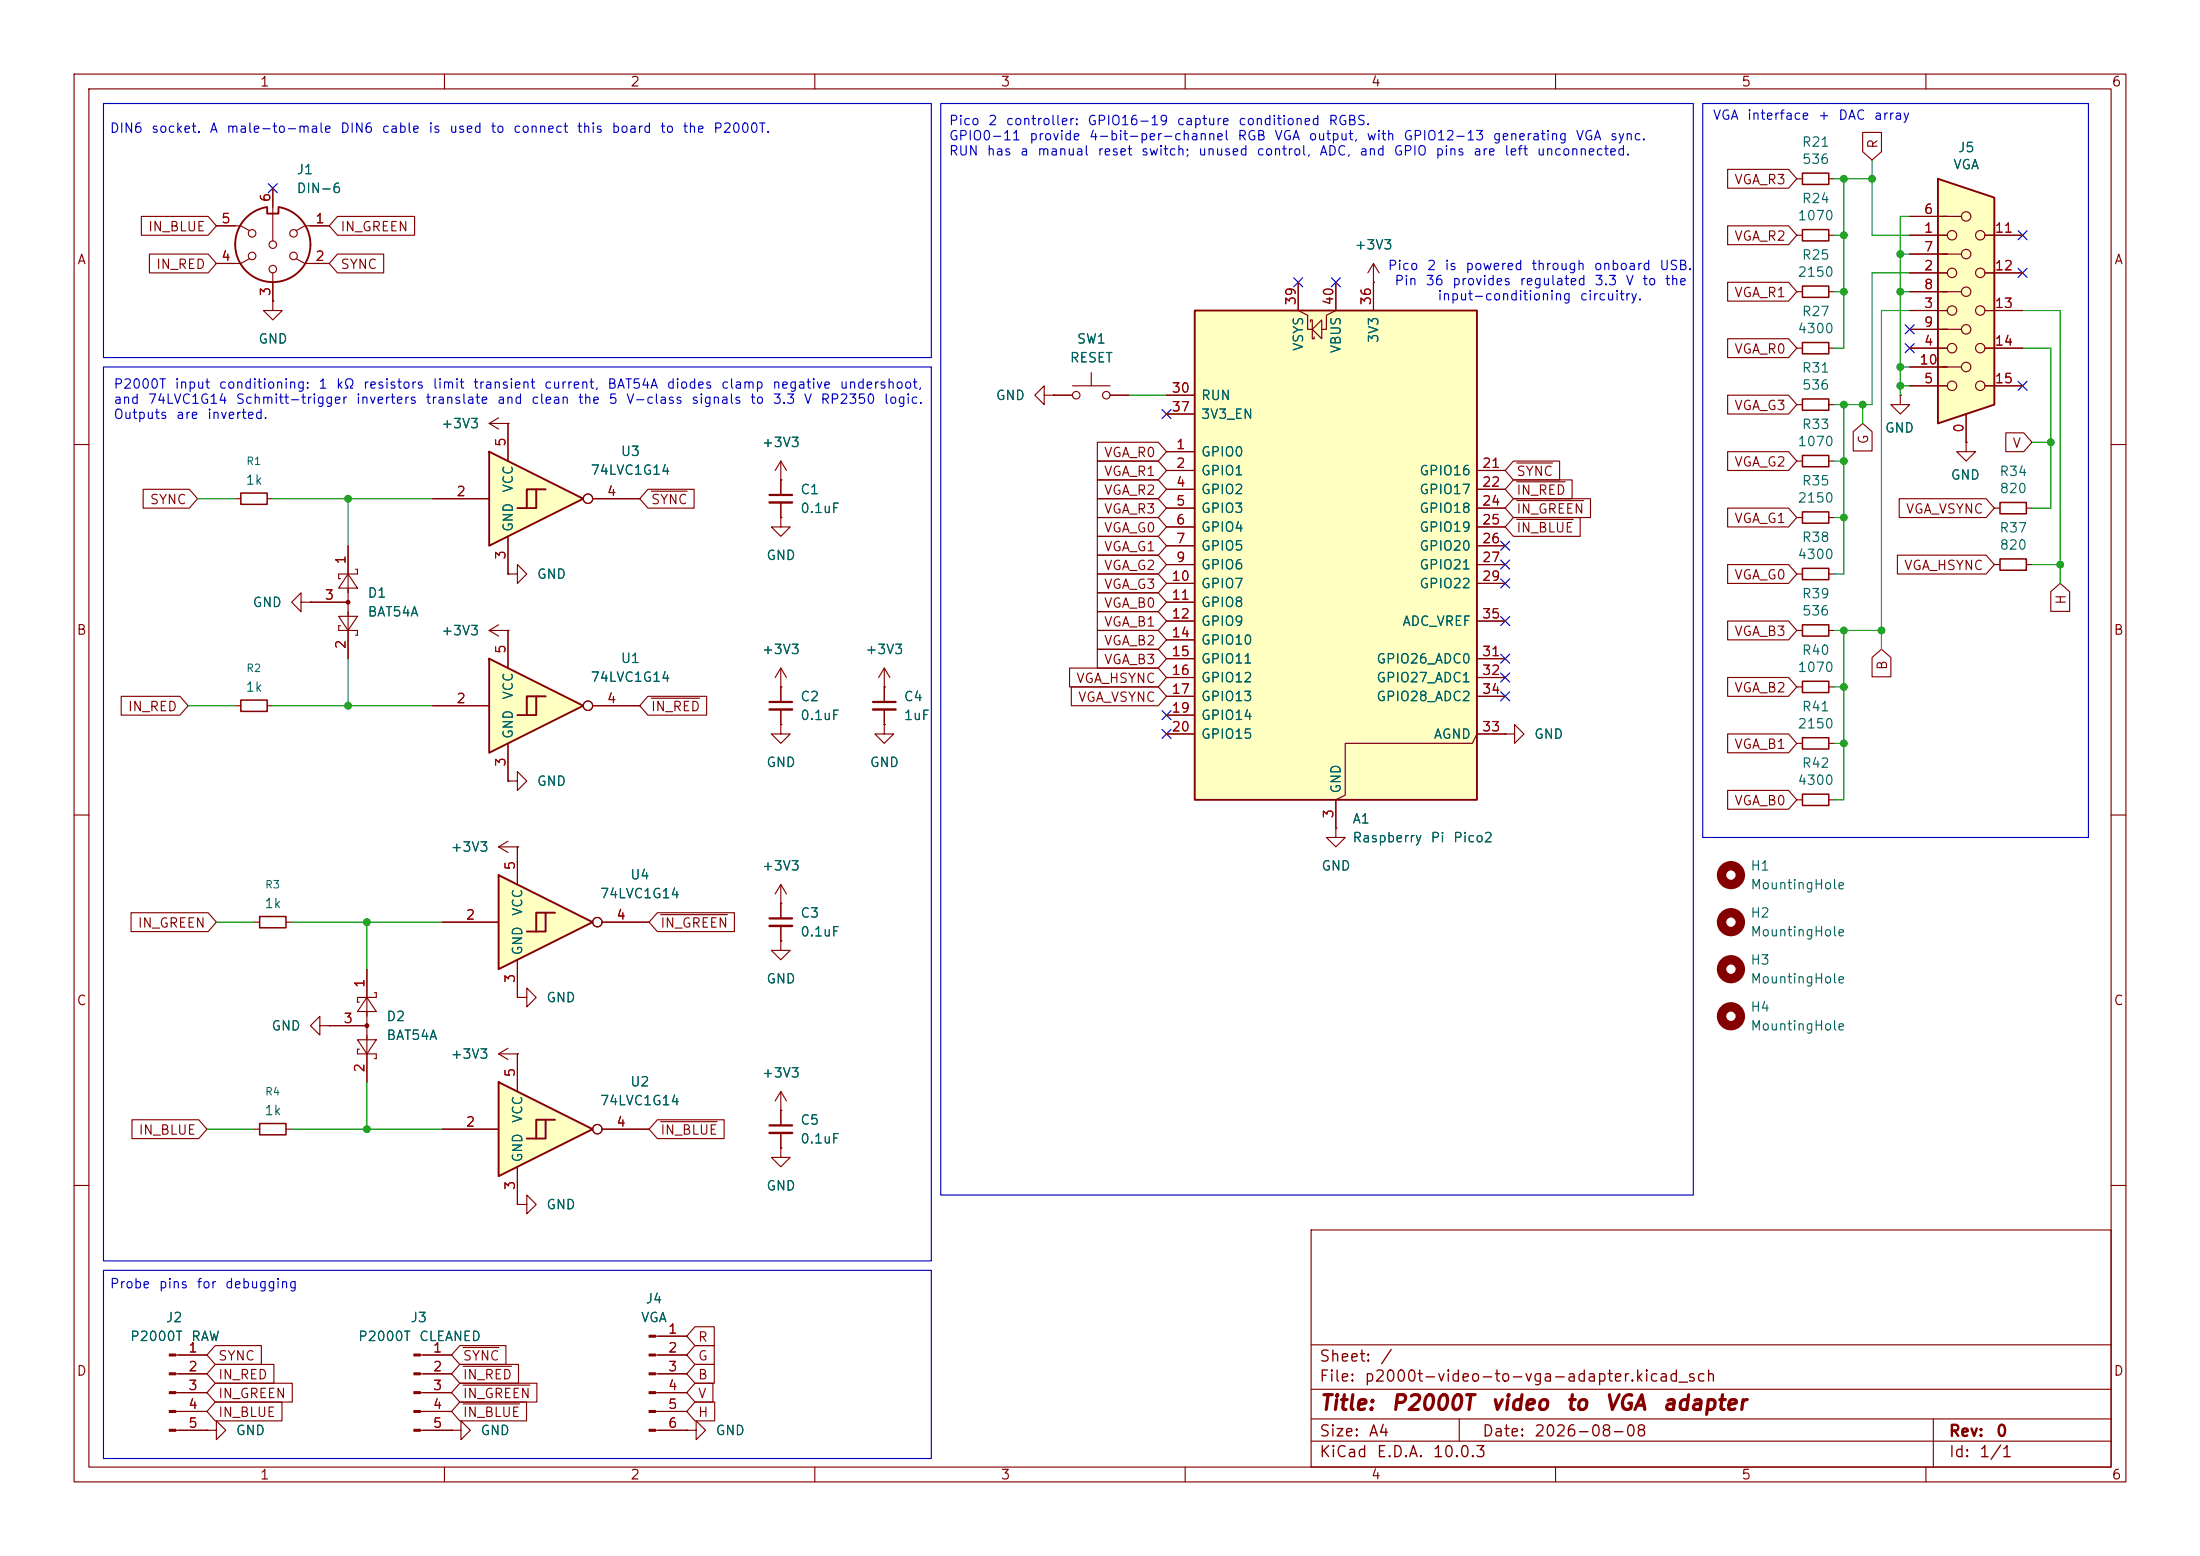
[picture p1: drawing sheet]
<svg xmlns="http://www.w3.org/2000/svg" width="297mm" height="210mm" viewBox="0 0 297 210" stroke-linecap="round" stroke-linejoin="round" font-family="sans-serif">
<g fill="none" stroke="#840000" stroke-width=".15">
<path d="M10 10h277v190h-277zM12 12h273v186h-273zM60 10v2M110 10v2M160 10v2M210 10v2M260 10v2M185.4 38.1h.1M185.4 35.6l-.7 1.2M185.4 35.6l.8 1.2M185.4 35.6v2.5M141 53.3v-1.2l-1.3 1.2 1.3 1.3v-1.3h1.2"/>
<path d="M142.2 53.3h.1M142.2 53.3h2.6M144.8 52.1h5.1M147.3 50.3v1.8M149.9 53.3h2.5M10 60h2M285 60h2M10 110h2M180.3 111.8v1.2h1.3l-1.3 1.3-1.2-1.3h1.2M180.3 111.8h.1M285 110h2M34.3 124.5h.8"/>
<path d="M38.6 124.5h.8M10 160h2M177 166h108v32h-108zM285 160h2M60 198v2M110 198v2M160 198v2M177 194.5h108M177 191.5h108M177 187.5h108M177 181.5h108M197 191.5v3"/>
<path d="M210 198v2M260 198v2M261 191.5v6.5"/>
<circle cx="145.3" cy="53.3" r=".51"/>
<circle cx="149.4" cy="53.3" r=".51"/>
</g>
<circle cx="233.7" cy="137.2" r="1.27" fill="none" stroke="#840000" stroke-width="1.3"/>
<path d="M35.1 123.7h3.5v1.5h-3.5z" fill="none" stroke="#840000" stroke-width=".2"/>
<path d="M161.3 41.9h38.1v66.1h-38.1z" fill="#ffffc2"/>
<path d="M161.3 41.9h38.1v66.1h-38.1z" fill="none" stroke="#840000" stroke-width=".25"/>
<g fill="none" stroke="#840000" stroke-width=".15">
<path d="M175.3 38.1v3.8l1.2 .6v2h.7M180.3 38.1v3.8l-1.2 .6v2h-.7M185.4 38.1v3.8M242.6 31.8h.7M242.6 24.1h.7M246.9 31.8h.7M246.9 24.1h.7M157.5 53.3h3.8M157.5 55.9h3.8M176.9 43.4v-.2h.3v2.5h.2v-.2M177.2 44.5l1.2-1.3v2.5zM242.6 54.6h.7"/>
<path d="M246.9 54.6h.7M265.4 59.7v1.3h-1.2l1.2 1.2 1.3-1.2h-1.3M265.4 59.7h.1M157.5 61h3.8M157.5 63.5h3.8M157.5 66h3.8M157.5 68.6h3.8M157.5 71.1h3.8M157.5 73.7h3.8M157.5 76.2h3.8M157.5 78.7h3.8M199.4 63.5h3.8"/>
<path d="M199.4 66h3.8M199.4 68.6h3.8M199.4 71.1h3.8M199.4 73.7h3.8M199.4 76.2h3.8M199.4 78.7h3.8M242.6 77.5h.7M246.9 77.5h.7M269.2 68.6h.8M269.2 76.2h.8M273.6 68.6h.7M273.6 76.2h.7"/>
<path d="M157.5 81.3h3.8M157.5 83.8h3.8M157.5 86.4h3.8M157.5 88.9h3.8M157.5 91.4h3.8M157.5 94h3.8M157.5 96.5h3.8M157.5 99.1h3.8M199.4 83.8h3.8M199.4 88.9h3.8M199.4 91.4h3.8M199.4 94h3.8"/>
<path d="M203.2 99.1h-3.8l-.6 1.2h-17.2v7l-1.3 .7v3.8M242.6 85.1h.7M246.9 85.1h.7M242.6 108h.7M246.9 108h.7M43.2 138.4v-1.2l-1.3 1.2 1.3 1.3v-1.3h1.2M44.4 138.4h.1"/>
</g>
<path d="M243.3 31h3.6v1.5h-3.6zM243.3 23.4h3.6v1.5h-3.6zM243.3 53.8h3.6v1.6h-3.6zM243.3 76.7h3.6v1.5h-3.6zM270 75.4h3.6v1.6h-3.6zM270 67.8h3.6v1.5h-3.6zM243.3 84.3h3.6v1.6h-3.6zM243.3 107.2h3.6v1.5h-3.6z" fill="none" stroke="#840000" stroke-width=".2"/>
<path d="M67.3 118.1l12.7 6.4-12.7 6.3z" fill="#ffffc2"/>
<path d="M67.3 118.1l12.7 6.4-12.7 6.3zM73.7 123.2v2.5h-2.6M74.9 123.2h-2.5v2.5" fill="none" stroke="#840000" stroke-width=".25"/>
<g fill="none" stroke="#840000" stroke-width=".15">
<path d="M69.8 114.3v5.1M44.4 138.4h5.1M49.5 134.6l1.3 1.9h-2.5zM49.5 130.8v15.3M50.5 134h.3v.6h-2.5v.7h.2M59.7 124.5h7.6M69.8 134.6h1.3v-1.2l1.3 1.2-1.3 1.3v-1.3M69.8 134.6h.1M69.8 129.5v5.1M81.3 124.5h6.3M48.3 140.3h2.5l-1.3 1.9zM48.5 141.6h-.2v.6h2.5v.7h-.3"/>
<circle cx="80.6" cy="124.5" r=".63"/>
</g>
<circle cx="49.5" cy="138.4" r=".25" fill="#840000" stroke="#840000" stroke-width=".15"/>
<path d="M261.6 24.1l7.6 2.6v27.9l-7.6 2.6z" fill="#ffffc2"/>
<path d="M261.6 24.1l7.6 2.6v27.9l-7.6 2.6z" fill="none" stroke="#840000" stroke-width=".25"/>
<g fill="none" stroke="#840000" stroke-width=".15">
<path d="M242.6 39.4h.7M246.9 39.4h.7M257.8 34.3h7M257.8 29.2h7M257.8 39.4h7M257.8 31.8h5.1M257.8 36.8h5.1M268 31.8h5M268 36.8h5M242.6 47h.7M246.9 47h.7M256.5 53.3v1.3h-1.2l1.2 1.3 1.3-1.3h-1.3"/>
<path d="M256.5 53.3h.1M257.8 44.5h7M257.8 49.5h7M257.8 41.9h5.1M257.8 47h5.1M257.8 52.1h5.1M265.4 55.9v3.8M268 41.9h5M268 47h5M268 52.1h5M242.6 69.9h.7M242.6 62.2h.7"/>
<path d="M246.9 69.9h.7M246.9 62.2h.7M31.7 95.3h.8M36.1 95.3h.7M105.4 97.8v1.3h1.3l-1.3 1.2-1.3-1.2h1.3M105.4 97.8h.1M105.4 92.7v2M105.4 95.8v2M119.4 97.8v1.3h1.2l-1.2 1.2-1.3-1.2h1.3M119.4 97.8h.1M203.2 99.1h1.3v-1.3l1.2 1.3-1.2 1.2v-1.2M203.2 99.1h.1"/>
<path d="M242.6 92.7h.7M246.9 92.7h.7M105.4 119.4l-.8 1.3M105.4 119.4l.8 1.3M105.4 119.4v4.6M242.6 100.3h.7M246.9 100.3h.7M105.4 121.9h.1M105.4 127v1.3h1.3l-1.3 1.2-1.3-1.2h1.3M105.4 127h.1M105.4 125v2M67.3 142.2l1.3 .8"/>
<path d="M67.3 142.2h2.5M68.6 141.5l-1.3 .7M69.8 142.2h.1M105.4 149.9h.1M105.4 147.3v4.6M105.4 152.9v2M105.4 147.3l-.8 1.3M105.4 147.3l.8 1.3"/>
<circle cx="263.5" cy="31.7" r=".63"/>
<circle cx="263.5" cy="36.8" r=".63"/>
<circle cx="265.4" cy="29.2" r=".63"/>
<circle cx="265.4" cy="39.4" r=".63"/>
<circle cx="265.4" cy="34.3" r=".63"/>
<circle cx="267.3" cy="36.8" r=".63"/>
<circle cx="267.3" cy="31.7" r=".63"/>
<circle cx="263.5" cy="47" r=".63"/>
<circle cx="263.5" cy="52.1" r=".63"/>
<circle cx="263.5" cy="41.9" r=".63"/>
<circle cx="265.4" cy="44.4" r=".63"/>
<circle cx="265.4" cy="49.5" r=".63"/>
<circle cx="267.3" cy="52.1" r=".63"/>
<circle cx="267.3" cy="47" r=".63"/>
<circle cx="267.3" cy="41.9" r=".63"/>
</g>
<path d="M243.3 38.6h3.6v1.5h-3.6zM243.3 46.2h3.6v1.6h-3.6zM243.3 69.1h3.6v1.5h-3.6zM243.3 61.5h3.6v1.5h-3.6zM32.5 94.5h3.6v1.5h-3.6zM243.3 91.9h3.6v1.6h-3.6zM243.3 99.6h3.6v1.5h-3.6z" fill="none" stroke="#840000" stroke-width=".2"/>
<g fill="none" stroke="#840000" stroke-width="1.3">
<circle cx="233.7" cy="118.1" r="1.27"/>
<circle cx="233.7" cy="124.5" r="1.27"/>
<circle cx="233.7" cy="130.8" r="1.27"/>
</g>
<path d="M103.9 94.7h3M103.9 124h3M103.9 151.9h3" fill="none" stroke="#840000" stroke-width=".3"/>
<path d="M103.9 95.8h3M103.9 125h3M103.9 152.9h3" fill="none" stroke="#840000" stroke-width=".33"/>
<path d="M66 88.9l12.7 6.4-12.7 6.3z" fill="#ffffc2"/>
<path d="M66 88.9l12.7 6.4-12.7 6.3zM72.4 94v2.5h-2.6M73.7 94h-2.6v2.5" fill="none" stroke="#840000" stroke-width=".25"/>
<g fill="none" stroke="#840000" stroke-width=".15">
<path d="M58.4 95.3h7.6M68.6 85.1v5.1M80 95.3h6.4M119.4 92.7v2M119.4 95.8v2M68.6 100.3v5.1"/>
<circle cx="79.4" cy="95.2" r=".63"/>
</g>
<path d="M117.9 94.7h3" fill="none" stroke="#840000" stroke-width=".3"/>
<path d="M117.9 95.8h3" fill="none" stroke="#840000" stroke-width=".33"/>
<path d="M67.3 146.1l12.7 6.3-12.7 6.4z" fill="#ffffc2"/>
<path d="M36.1 28.1v.7h1.5v-.7M36.1 27.9a5.1 5.1 0 0 0-3.6 7.8 5.1 5.1 0 0 0 8.6 0 5.1 5.1 0 0 0-3.5-7.8M67.3 146.1l12.7 6.3-12.7 6.4zM73.7 151.1v2.6h-2.6M74.9 151.1h-2.5v2.6" fill="none" stroke="#840000" stroke-width=".25"/>
<g fill="none" stroke="#840000" stroke-width=".15">
<path d="M29.2 30.5h3.3l1.2 .6M33.7 34.9l-1.2 .7h-3.3M36.8 25.4v7.1M36.8 36.8v3.8M40 34.9l1.1 .7h3.3M44.4 30.5h-3.3l-1.1 .6M36.8 40.6v1.3h1.3l-1.3 1.3-1.2-1.3h1.2M36.8 40.6h.1M31.7 67.3h.8M36.1 67.3h.7M47 77.5l1.3 1.9h-2.6zM47 73.7v15.2"/>
<path d="M48 76.8h.3v.7h-2.6v.6h.3M68.6 77.5h1.2v-1.3l1.3 1.3-1.3 1.2v-1.2M68.6 77.5h.1M105.4 64.8h.1M105.4 69.9v1.2h1.3l-1.3 1.3-1.3-1.3h1.3M105.4 69.9h.1M105.4 62.2v4.6M105.4 67.8v2.1M105.4 62.2l-.8 1.3M105.4 62.2l.8 1.3M40.6 81.3v-1.3l-1.2 1.3 1.2 1.3v-1.3h1.3M41.9 81.3h.1"/>
<path d="M41.9 81.3h5.1M45.7 83.2h2.6l-1.3 1.9zM46 84.5h-.3v.6h2.6v.6h-.3M66 85.1h2.6M66 85.1l1.3 .8M67.3 84.3l-1.3 .8M68.6 85.1h.1M105.4 92.7h.1M105.4 90.2l-.8 1.2M105.4 90.2l.8 1.2M105.4 90.2v2.5M119.4 92.7h.1"/>
<path d="M119.4 90.2l-.8 1.2M119.4 90.2l.7 1.2M119.4 90.2v2.5M67.3 114.3l1.3 .8M67.3 114.3h2.5M68.6 105.4h1.2v-1.3l1.3 1.3-1.3 1.3v-1.3M68.6 105.4h.1M68.6 113.5l-1.3 .8M69.8 114.3h.1M34.3 152.4h.8M38.6 152.4h.8M59.7 152.4h7.6"/>
<path d="M69.8 142.2v5.1M69.8 157.5v5.1M81.3 152.4h6.3M105.4 154.9v1.3h1.3l-1.3 1.3-1.3-1.3h1.3M105.4 154.9h.1M69.8 162.6h1.3v-1.3l1.3 1.3-1.3 1.2v-1.2M69.8 162.6h.1M23.7 182.9h4.2M23.7 185.4h4.2M23.7 188h4.2M23.7 190.5h4.2M23.7 193h4.2"/>
<path d="M27.9 193h1.3v-1.2l1.3 1.2-1.3 1.3v-1.3M27.9 193h.1M56.7 182.9h4.3M56.7 185.4h4.3M56.7 188h4.3M56.7 190.5h4.3M56.7 193h4.3M61 193h1.2v-1.2l1.3 1.2-1.3 1.3v-1.3M61 193h.1M88.5 182.9h4.2M88.5 185.4h4.2M88.5 188h4.2"/>
<path d="M88.5 190.5h4.2M88.5 193h4.2M88.5 180.3h4.2M92.7 193h1.3v-1.2l1.2 1.2-1.2 1.3v-1.3M92.7 193h.1"/>
<circle cx="34" cy="31.5" r=".51"/>
<circle cx="34" cy="34.5" r=".51"/>
<circle cx="36.8" cy="33" r=".51"/>
<circle cx="36.8" cy="36.3" r=".51"/>
<circle cx="39.6" cy="34.5" r=".51"/>
<circle cx="39.6" cy="31.5" r=".51"/>
<circle cx="80.6" cy="152.4" r=".63"/>
</g>
<path d="M32.5 66.5h3.6v1.6h-3.6zM35.1 151.6h3.5v1.6h-3.5z" fill="none" stroke="#840000" stroke-width=".2"/>
<g fill="#840000" stroke="#840000" stroke-width=".15">
<path d="M22.9 182.8h.8v.2h-.8z"/>
<path d="M22.9 185.3h.8v.2h-.8z"/>
<path d="M22.9 187.8h.8v.3h-.8z"/>
<path d="M22.9 190.4h.8v.2h-.8z"/>
<path d="M22.9 192.9h.8v.3h-.8z"/>
<path d="M87.6 180.2h.9v.3h-.9z"/>
<path d="M87.6 182.8h.9v.2h-.9z"/>
<path d="M87.6 185.3h.9v.2h-.9z"/>
<path d="M87.6 187.8h.9v.3h-.9z"/>
<path d="M87.6 190.4h.9v.2h-.9z"/>
<path d="M87.6 192.9h.9v.3h-.9z"/>
<path d="M55.9 182.8h.8v.2h-.8z"/>
<path d="M55.9 185.3h.8v.2h-.8z"/>
<path d="M55.9 187.8h.8v.3h-.8z"/>
<path d="M55.9 190.4h.8v.2h-.8z"/>
<path d="M55.9 192.9h.8v.3h-.8z"/>
<circle cx="47" cy="81.3" r=".25"/>
</g>
<path d="M103.9 66.8h3" fill="none" stroke="#840000" stroke-width=".3"/>
<path d="M103.9 67.8h3" fill="none" stroke="#840000" stroke-width=".33"/>
<path d="M66 61l12.7 6.3-12.7 6.4z" fill="#ffffc2"/>
<path d="M66 61l12.7 6.3-12.7 6.4zM72.4 66v2.6h-2.6M73.7 66h-2.6v2.6" fill="none" stroke="#840000" stroke-width=".25"/>
<g fill="none" stroke="#840000" stroke-width=".15">
<path d="M251.5 17.9h2.5v2.6l-1.3 1.1-1.2-1.1zM19.1 29.2h9l1.1 1.3-1.1 1.3h-9zM20.2 34.3h7.9l1.1 1.3-1.1 1.2h-7.9zM29.2 30.5h2.5M29.2 35.6h2.5M36.8 25.4v2.5M36.8 38.1v2.5M41.9 30.5h2.5M41.9 35.6h2.5M45.6 29.2h10.4v2.6h-10.4l-1.2-1.3zM45.6 34.3h6.2v2.5h-6.2l-1.2-1.2zM175.3 38.1v3.8"/>
<path d="M180.3 38.1v3.8M185.4 38.1h.1M185.4 38.1v3.8M233.2 30.5h8.3l1.1 1.3-1.1 1.2h-8.3zM233.2 22.9h8.3l1.1 1.2-1.1 1.3h-8.3zM233.2 38.1h8.3l1.1 1.3-1.1 1.2h-8.3zM257.8 31.8h5.1M257.8 36.8h5.1M257.8 29.2h5.1M257.8 34.3h5.1M257.8 39.4h5.1M268 31.8h5"/>
<path d="M268 36.8h5M36.8 40.6h.1M66 57.2l1.3 .7M66 57.2h2.6M67.3 56.4l-1.3 .8M68.6 57.2h.1M68.6 57.2v5M142.2 53.3h.1M142.2 53.3h2.6M148.1 59.7h8.3l1.1 1.3-1.1 1.2h-8.3zM149.9 53.3h2.5M157.5 53.3h3.8"/>
<path d="M157.5 55.9h3.8M233.2 45.7h8.3l1.1 1.3-1.1 1.3h-8.3zM233.2 53.3h8.3l1.1 1.3-1.1 1.3h-8.3zM250.2 58.3l1.3-1.1 1.2 1.1v2.6h-2.5zM256.5 53.3h.1M257.8 41.9h5.1M257.8 47h5.1M257.8 52.1h5.1M257.8 44.5h5.1M257.8 49.5h5.1M265.4 59.7h.1M265.4 55.9v3.8"/>
<path d="M268 41.9h5M268 47h5M268 52.1h5M270.8 58.4h2.4l1.1 1.3-1.1 1.3h-2.4zM19.3 66h6.3l1.1 1.3-1.1 1.3h-6.3zM47 73.7v3.8M58.4 67.3h7.6M68.6 77.5h.1M68.6 72.4v5.1M80 67.3h6.4M87.5 66h6.2v2.6h-6.2l-1.1-1.3zM87.9 66.3h4.9"/>
<path d="M105.4 64.8h.1M105.4 69.9h.1M105.4 64.8v2M105.4 67.8v2.1M148.1 77.5h8.3l1.1 1.2-1.1 1.3h-8.3zM148.1 64.8h8.3l1.1 1.2-1.1 1.3h-8.3zM148.1 62.2h8.3l1.1 1.3-1.1 1.3h-8.3zM148.1 67.3h8.3l1.1 1.3-1.1 1.3h-8.3zM148.1 72.4h8.3l1.1 1.3-1.1 1.2h-8.3zM148.1 69.8h8.3l1.1 1.3-1.1 1.3h-8.3zM148.1 74.9h8.3l1.1 1.3-1.1 1.3h-8.3zM157.5 61h3.8"/>
<path d="M157.5 63.5h3.8M157.5 66h3.8M157.5 68.6h3.8M157.5 71.1h3.8M157.5 73.7h3.8M157.5 76.2h3.8M157.5 78.7h3.8M199.4 63.5h3.8M199.4 66h3.8M199.4 68.6h3.8M199.4 71.1h3.8M199.4 73.7h3.8"/>
<path d="M199.4 76.2h3.8M199.4 78.7h3.8M204.3 67.3h10.4v2.6h-10.4l-1.1-1.3zM204.3 69.8h9v2.6h-9l-1.1-1.3zM204.3 64.8h7.9v2.5h-7.9l-1.1-1.3zM204.3 62.2h6.2v2.6h-6.2l-1.1-1.3zM204.8 67.6h9M204.8 70.1h7.6M204.8 65h6.5M204.8 62.5h4.8M233.2 76.2h8.3l1.1 1.3-1.1 1.2h-8.3zM233.2 68.6h8.3l1.1 1.3-1.1 1.2h-8.3z"/>
<path d="M233.2 61h8.3l1.1 1.2-1.1 1.3h-8.3zM256.2 74.9h11.9l1.1 1.3-1.1 1.3h-11.9zM256.4 67.3h11.7l1.1 1.3-1.1 1.3h-11.7zM276.9 79.9l1.2-1.2 1.3 1.2v2.6h-2.5zM16.4 94h7.9l1.1 1.3-1.1 1.2h-7.9zM41.9 81.3h.1M41.9 81.3h5.1M47 85.1v3.8M58.4 95.3h7.6M68.6 85.1h.1M68.6 85.1v5.1M80 95.3h6.4"/>
<path d="M87.5 94h7.9v2.5h-7.9l-1.1-1.2zM87.9 94.2h6.6M105.4 97.8h.1M105.4 92.7h.1M105.4 92.7v2M105.4 95.8v2M119.4 97.8h.1M119.4 92.7h.1M119.4 92.7v2M119.4 95.8v2M144.4 90.2h12l1.1 1.2-1.1 1.3h-12zM144.6 92.7h11.8l1.1 1.3-1.1 1.3h-11.8z"/>
<path d="M148.1 82.5h8.3l1.1 1.3-1.1 1.3h-8.3zM148.1 80h8.3l1.1 1.3-1.1 1.3h-8.3zM148.1 85.1h8.3l1.1 1.3-1.1 1.2h-8.3zM148.1 87.6h8.3l1.1 1.3-1.1 1.3h-8.3zM157.5 81.3h3.8M157.5 83.8h3.8M157.5 86.4h3.8M157.5 88.9h3.8M157.5 91.4h3.8M157.5 94h3.8M157.5 96.5h3.8M157.5 99.1h3.8"/>
<path d="M199.4 83.8h3.8M199.4 88.9h3.8M199.4 91.4h3.8M199.4 94h3.8M199.4 99.1h3.8M203.2 99.1h.1M233.2 99.1h8.3l1.1 1.2-1.1 1.3h-8.3zM233.2 91.4h8.3l1.1 1.3-1.1 1.3h-8.3zM233.2 83.8h8.3l1.1 1.3-1.1 1.3h-8.3zM252.7 88.7l1.3-1.1 1.3 1.1v2.6h-2.6zM68.6 105.4h.1M68.6 100.3v5.1"/>
<path d="M69.8 114.3h.1M69.8 114.3v5.1M180.3 111.8h.1M180.3 108v3.8M233.2 106.7h8.3l1.1 1.3-1.1 1.2h-8.3zM17.7 123.2h10.4l1.1 1.3-1.1 1.2h-10.4zM44.4 138.4h.1M44.4 138.4h5.1M49.5 130.8v3.8M59.7 124.5h7.6M69.8 134.6h.1M69.8 129.5v5.1"/>
<path d="M81.3 124.5h6.3M88.7 123.2h10.4v2.5h-10.4l-1.1-1.2zM89.2 123.4h9M105.4 121.9h.1M105.4 127h.1M105.4 121.9v2.1M105.4 125v2M17.8 151.1h9l1.1 1.3-1.1 1.3h-9zM49.5 142.2v3.9M59.7 152.4h7.6M69.8 142.2h.1M69.8 142.2v5.1"/>
<path d="M69.8 157.5v5.1M81.3 152.4h6.3M88.7 151.1h9.1v2.6h-9.1l-1.1-1.3zM89.2 151.4h7.6M105.4 149.9h.1M105.4 154.9h.1M105.4 149.9v2M105.4 152.9v2M69.8 162.6h.1M93.8 179.1h2.6v2.5h-2.6l-1.1-1.3zM24.1 182.9h3.8M24.1 185.4h3.8"/>
<path d="M24.1 188h3.8M24.1 190.5h3.8M24.1 193h3.8M27.9 193h.1M29.1 186.7h10.4v2.5h-10.4l-1.2-1.2zM29.1 189.2h9v2.6h-9l-1.2-1.3zM29.1 181.6h6.2v2.6h-6.2l-1.2-1.3zM29.1 184.1h7.9v2.6h-7.9l-1.2-1.3zM57.1 182.9h3.9M57.1 185.4h3.9M57.1 188h3.9M57.1 190.5h3.9"/>
<path d="M57.1 193h3.9M61 193h.1M62.1 184.1h7.9v2.6h-7.9l-1.1-1.3zM62.1 186.7h10.4v2.5h-10.4l-1.1-1.2zM62.1 189.2h9v2.6h-9l-1.1-1.3zM62.1 181.6h6.2v2.6h-6.2l-1.1-1.3zM62.5 184.4h6.6M62.5 186.9h9M62.5 189.5h7.6M62.5 181.9h4.9M88.9 182.9h3.8M88.9 185.4h3.8"/>
<path d="M88.9 188h3.8M88.9 190.5h3.8M88.9 193h3.8M88.9 180.3h3.8M92.7 193h.1M93.8 181.6h2.6v2.6h-2.6l-1.1-1.3zM93.8 184.1h2.6v2.6h-2.6l-1.1-1.3zM93.8 189.2h2.7v2.6h-2.7l-1.1-1.3zM93.8 186.7h2.4v2.5h-2.4l-1.1-1.2z"/>
<circle cx="79.4" cy="67.3" r=".63"/>
<circle cx="79.4" cy="95.2" r=".63"/>
<circle cx="80.6" cy="124.5" r=".63"/>
<circle cx="80.6" cy="152.4" r=".63"/>
</g>
<path d="M14 14h111.7v34.3h-111.7zM127 14h101.6v147.3h-101.6zM229.9 14h52v99h-52zM14 49.5h111.7v120.7h-111.7zM14 171.5h111.7v25.4h-111.7z" fill="none" stroke="#0000c2" stroke-width=".15"/>
<g fill="none" stroke="#009600" stroke-width=".15">
<path d="M247.6 39.4h1.3M247.6 24.1h5.1M247.6 31.8h1.3M248.9 24.1v22.9h-1.3M252.7 21.6v10.2h5.1M256.5 39.4h1.3M256.5 34.3h1.3M257.8 36.8h-5.1v17.8h-5.1M257.8 29.2h-1.3v24.1M152.4 53.3h5.1M248.9 54.6v22.9h-1.3M251.5 54.6v2.6"/>
<path d="M256.5 49.5h1.3M256.5 52.1h1.3M257.8 41.9h-3.8v45.7M273 47h3.9v21.6h-2.6M273 41.9h5.1v36.8M274.3 59.7h2.6M26.7 67.3h5M36.8 67.3h21.6M47 67.3v6.4M247.6 69.9h1.3M247.6 62.2h1.3M274.3 76.2h3.8"/>
<path d="M25.4 95.3h6.3M36.8 95.3h21.6M47 88.9v6.4M247.6 85.1h6.4M247.6 92.7h1.3M248.9 85.1v22.9h-1.3M247.6 100.3h1.3M29.2 124.5h5.1M39.4 124.5h20.3M49.5 124.5v6.3M27.9 152.4h6.4M39.4 152.4h20.3"/>
<path d="M49.5 146.1v6.3"/>
</g>
<g fill="none" stroke="#000084" stroke-width=".15">
<path d="M36.2 24.8l1.2 1.2M37.4 24.8l-1.2 1.2M174.7 37.5l1.2 1.2M175.9 37.5l-1.2 1.2M179.7 37.5l1.2 1.2M180.9 37.5l-1.2 1.2M272.4 36.2l1.3 1.2M272.4 31.1l1.3 1.3M273.7 31.1l-1.3 1.3M273.7 36.2l-1.3 1.2M156.9 55.3l1.2 1.2M158.1 55.3l-1.2 1.2"/>
<path d="M257.2 46.4l1.2 1.2M257.2 43.8l1.2 1.3M258.4 46.4l-1.2 1.2M258.4 43.8l-1.2 1.3M272.4 51.5l1.3 1.2M273.7 51.5l-1.3 1.2M202.6 78.1l1.2 1.2M202.6 75.6l1.2 1.2M202.6 73.1l1.2 1.2M203.8 78.1l-1.2 1.2M203.8 75.6l-1.2 1.2M203.8 73.1l-1.2 1.2"/>
<path d="M156.9 95.9l1.2 1.2M156.9 98.5l1.2 1.2M158.1 95.9l-1.2 1.2M158.1 98.5l-1.2 1.2M202.6 83.2l1.2 1.2M202.6 90.8l1.2 1.2M202.6 93.4l1.2 1.2M202.6 88.3l1.2 1.2M203.8 83.2l-1.2 1.2M203.8 90.8l-1.2 1.2M203.8 93.4l-1.2 1.2M203.8 88.3l-1.2 1.2"/>
</g>
<g fill="#009600" stroke="#009600" stroke-width=".14">
<circle cx="256.5" cy="52.1" r=".46"/>
<circle cx="248.9" cy="39.4" r=".46"/>
<circle cx="248.9" cy="54.6" r=".46"/>
<circle cx="248.9" cy="62.2" r=".46"/>
<circle cx="251.5" cy="54.6" r=".46"/>
<circle cx="256.5" cy="49.5" r=".46"/>
<circle cx="248.9" cy="92.7" r=".46"/>
<circle cx="248.9" cy="85.1" r=".46"/>
<circle cx="248.9" cy="69.9" r=".46"/>
<circle cx="252.7" cy="24.1" r=".46"/>
<circle cx="256.5" cy="39.4" r=".46"/>
<circle cx="256.5" cy="34.3" r=".46"/>
<circle cx="248.9" cy="24.1" r=".46"/>
<circle cx="248.9" cy="31.8" r=".46"/>
<circle cx="248.9" cy="100.3" r=".46"/>
<circle cx="254" cy="85.1" r=".46"/>
<circle cx="276.9" cy="59.7" r=".46"/>
<circle cx="278.1" cy="76.2" r=".46"/>
<circle cx="47" cy="95.3" r=".46"/>
<circle cx="49.5" cy="124.5" r=".46"/>
<circle cx="49.5" cy="152.4" r=".46"/>
<circle cx="47" cy="67.3" r=".46"/>
</g>
<g font-size="2" fill="#840000">
<text x="178" y="190.8">Title:</text>
<text x="187.7" y="190.8">P2000T</text>
<text x="201.1" y="190.8">video</text>
<text x="211.3" y="190.8">to</text>
<text x="216.5" y="190.8">VGA</text>
<text x="224.3" y="190.8">adapter</text>
</g>
<g font-size="1.5" fill="#840000">
<text x="178" y="184.2">Sheet:</text>
<text x="186.2" y="184.2">/</text>
<text x="178" y="186.9">File:</text>
<text x="184.1" y="186.9">p2000t-video-to-vga-adapter.kicad_sch</text>
<text x="178" y="197.1">KiCad</text>
<text x="178" y="194.3">Size:</text>
<text x="184.7" y="194.3">A4</text>
<text x="185.7" y="197.1">E.D.A.</text>
<text x="193.3" y="197.1">10.0.3</text>
<text x="200" y="194.3">Date:</text>
<text x="207" y="194.3">2026-08-08</text>
<text x="263" y="194.3">Rev:</text>
<text x="263" y="197.1">Id:</text>
<text x="267.1" y="197.1">1/1</text>
<text x="269.4" y="194.3">0</text>
</g>
<g font-size="1.3" fill="#840000">
<text x="35" y="12">1</text>
<text x="85" y="12">2</text>
<text x="135" y="12">3</text>
<text x="185" y="12">4</text>
<text x="235" y="12">5</text>
<text x="285" y="12">6</text>
<text x="253.8" y="20.2" transform="rotate(-90 253.8 20.2)">R</text>
<text x="234" y="25.2">VGA_R3</text>
<text x="10.3" y="36">A</text>
<text x="19.9" y="31.5">IN_BLUE</text>
<text x="45.9" y="31.5">IN_GREEN</text>
<text x="234" y="32.8">VGA_R2</text>
<text x="285.3" y="36">A</text>
<text x="21" y="36.6">IN_RED</text>
<text x="45.9" y="36.6">SYNC</text>
<text x="234" y="40.4">VGA_R1</text>
<text x="234" y="48.1">VGA_R0</text>
<text x="234" y="55.7">VGA_G3</text>
<text x="149" y="64.6">VGA_R1</text>
<text x="149" y="62">VGA_R0</text>
<text x="204.6" y="64.6">SYNC</text>
<text x="234" y="63.3">VGA_G2</text>
<text x="252.5" y="60.1" transform="rotate(-90 252.5 60.1)">G</text>
<text x="271.6" y="60.8">V</text>
<text x="20.1" y="68.4">SYNC</text>
<text x="87.8" y="68.4">SYNC</text>
<text x="149" y="67.1">VGA_R2</text>
<text x="149" y="69.6">VGA_R3</text>
<text x="204.6" y="69.6">IN_GREEN</text>
<text x="204.6" y="67.1">IN_RED</text>
<text x="234" y="70.9">VGA_G1</text>
<text x="257.2" y="69.6">VGA_VSYNC</text>
<text x="149" y="74.7">VGA_G1</text>
<text x="149" y="72.2">VGA_G0</text>
<text x="149" y="77.3">VGA_G2</text>
<text x="204.6" y="72.2">IN_BLUE</text>
<text x="257" y="77.3">VGA_HSYNC</text>
<text x="149" y="79.8">VGA_G3</text>
<text x="149" y="82.3">VGA_B0</text>
<text x="234" y="78.5">VGA_G0</text>
<text x="279.2" y="81.7" transform="rotate(-90 279.2 81.7)">H</text>
<text x="10.3" y="86">B</text>
<text x="149" y="84.9">VGA_B1</text>
<text x="149" y="87.4">VGA_B2</text>
<text x="149" y="90">VGA_B3</text>
<text x="234" y="86.2">VGA_B3</text>
<text x="285.3" y="86">B</text>
<text x="145.2" y="92.5">VGA_HSYNC</text>
<text x="145.4" y="95">VGA_VSYNC</text>
<text x="234" y="93.8">VGA_B2</text>
<text x="255.1" y="90.5" transform="rotate(-90 255.1 90.5)">B</text>
<text x="17.2" y="96.3">IN_RED</text>
<text x="87.8" y="96.3">IN_RED</text>
<text x="234" y="101.4">VGA_B1</text>
<text x="234" y="109">VGA_B0</text>
<text x="18.5" y="125.5">IN_GREEN</text>
<text x="89.1" y="125.5">IN_GREEN</text>
<text x="10.3" y="136">C</text>
<text x="285.3" y="136">C</text>
<text x="18.6" y="153.5">IN_BLUE</text>
<text x="89.1" y="153.5">IN_BLUE</text>
<text x="10.3" y="186">D</text>
<text x="29.4" y="183.9">SYNC</text>
<text x="62.4" y="183.9">SYNC</text>
<text x="94.1" y="183.9">G</text>
<text x="94.1" y="181.4">R</text>
<text x="285.3" y="186">D</text>
<text x="29.4" y="189">IN_GREEN</text>
<text x="29.4" y="191.6">IN_BLUE</text>
<text x="29.4" y="186.5">IN_RED</text>
<text x="62.4" y="186.5">IN_RED</text>
<text x="62.4" y="189">IN_GREEN</text>
<text x="62.4" y="191.6">IN_BLUE</text>
<text x="94.1" y="186.5">B</text>
<text x="94.1" y="191.6">H</text>
<text x="94.1" y="189">V</text>
<text x="35" y="200">1</text>
<text x="85" y="200">2</text>
<text x="135" y="200">3</text>
<text x="185" y="200">4</text>
<text x="235" y="200">5</text>
<text x="285" y="200">6</text>
</g>
<g font-size="1.3" fill="#0000c2">
<text x="128" y="17.2">Pico</text>
<text x="133.3" y="17.2">2</text>
<text x="135.7" y="17.2">controller:</text>
<text x="146.7" y="17.2">GPIO16-19</text>
<text x="158.8" y="17.2">capture</text>
<text x="167.1" y="17.2">conditioned</text>
<text x="179.2" y="17.2">RGBS.</text>
<text x="231.1" y="16.5">VGA</text>
<text x="235.8" y="16.5">interface</text>
<text x="245.3" y="16.5">+</text>
<text x="248.1" y="16.5">DAC</text>
<text x="252.9" y="16.5">array</text>
<text x="14.7" y="18.2">DIN6</text>
<text x="20.3" y="18.2">socket.</text>
<text x="28.2" y="18.2">A</text>
<text x="30.5" y="18.2">male-to-male</text>
<text x="45.8" y="18.2">DIN6</text>
<text x="51.4" y="18.2">cable</text>
<text x="57.7" y="18.2">is</text>
<text x="60.5" y="18.2">used</text>
<text x="66.1" y="18.2">to</text>
<text x="69.2" y="18.2">connect</text>
<text x="77.8" y="18.2">this</text>
<text x="82.5" y="18.2">board</text>
<text x="89" y="18.2">to</text>
<text x="92.1" y="18.2">the</text>
<text x="96.2" y="18.2">P2000T.</text>
<text x="128" y="19.3">GPIO0-11</text>
<text x="128" y="21.3">RUN</text>
<text x="133.1" y="21.3">has</text>
<text x="137.6" y="21.3">a</text>
<text x="138.9" y="19.3">provide</text>
<text x="139.9" y="21.3">manual</text>
<text x="146.9" y="19.3">4-bit-per-channel</text>
<text x="148.1" y="21.3">reset</text>
<text x="153.9" y="21.3">switch;</text>
<text x="161.7" y="21.3">unused</text>
<text x="167" y="19.3">RGB</text>
<text x="169.5" y="21.3">control,</text>
<text x="171.9" y="19.3">VGA</text>
<text x="176.6" y="19.3">output,</text>
<text x="178" y="21.3">ADC,</text>
<text x="183.4" y="21.3">and</text>
<text x="184.4" y="19.3">with</text>
<text x="188" y="21.3">GPIO</text>
<text x="189.4" y="19.3">GPIO12-13</text>
<text x="193.7" y="21.3">pins</text>
<text x="198.8" y="21.3">are</text>
<text x="201.4" y="19.3">generating</text>
<text x="203" y="21.3">left</text>
<text x="207.4" y="21.3">unconnected.</text>
<text x="212.6" y="19.3">VGA</text>
<text x="217.3" y="19.3">sync.</text>
<text x="187.3" y="36.8">Pico</text>
<text x="188.2" y="38.8">Pin</text>
<text x="192.4" y="38.8">36</text>
<text x="192.5" y="36.8">2</text>
<text x="194" y="40.9">input-conditioning</text>
<text x="194.9" y="36.8">is</text>
<text x="196" y="38.8">provides</text>
<text x="197.7" y="36.8">powered</text>
<text x="205" y="38.8">regulated</text>
<text x="206.6" y="36.8">through</text>
<text x="213.2" y="40.9">circuitry.</text>
<text x="215.1" y="36.8">onboard</text>
<text x="215.2" y="38.8">3.3</text>
<text x="219.4" y="38.8">V</text>
<text x="221.6" y="38.8">to</text>
<text x="223.9" y="36.8">USB.</text>
<text x="224.7" y="38.8">the</text>
<text x="15.2" y="52.8">P2000T</text>
<text x="23.5" y="52.8">input</text>
<text x="29.4" y="52.8">conditioning:</text>
<text x="42.9" y="52.8">1</text>
<text x="45.3" y="52.8">kΩ</text>
<text x="48.9" y="52.8">resistors</text>
<text x="58.3" y="52.8">limit</text>
<text x="63.8" y="52.8">transient</text>
<text x="73.3" y="52.8">current,</text>
<text x="81.9" y="52.8">BAT54A</text>
<text x="89.9" y="52.8">diodes</text>
<text x="97.2" y="52.8">clamp</text>
<text x="104.2" y="52.8">negative</text>
<text x="113.3" y="52.8">undershoot,</text>
<text x="15.2" y="54.8">and</text>
<text x="15.2" y="56.9">Outputs</text>
<text x="19.9" y="54.8">74LVC1G14</text>
<text x="23.7" y="56.9">are</text>
<text x="27.9" y="56.9">inverted.</text>
<text x="31.7" y="54.8">Schmitt-trigger</text>
<text x="48" y="54.8">inverters</text>
<text x="57.4" y="54.8">translate</text>
<text x="67" y="54.8">and</text>
<text x="71.6" y="54.8">clean</text>
<text x="77.9" y="54.8">the</text>
<text x="82.1" y="54.8">5</text>
<text x="84.4" y="54.8">V-class</text>
<text x="93.2" y="54.8">signals</text>
<text x="101.2" y="54.8">to</text>
<text x="104.2" y="54.8">3.3</text>
<text x="108.4" y="54.8">V</text>
<text x="110.7" y="54.8">RP2350</text>
<text x="119.2" y="54.8">logic.</text>
<text x="14.7" y="174.2">Probe</text>
<text x="21.3" y="174.2">pins</text>
<text x="26.4" y="174.2">for</text>
<text x="30.3" y="174.2">debugging</text>
</g>
<g font-size="1.3" fill="#006464">
<text x="40" y="23.8">J1</text>
<text x="243.2" y="20.1">R21</text>
<text x="243.2" y="22.4">536</text>
<text x="263.6" y="23.2">VGA</text>
<text x="264.2" y="20.9">J5</text>
<text x="40" y="26.4">DIN-6</text>
<text x="243.2" y="27.7">R24</text>
<text x="182.8" y="34">+3V3</text>
<text x="242.6" y="30.1">1070</text>
<text x="243.2" y="35.4">R25</text>
<text x="242.6" y="37.7">2150</text>
<text x="34.8" y="46.7">GND</text>
<text x="145.3" y="46.7">SW1</text>
<text x="176.2" y="47.5" transform="rotate(-90 176.2 47.5)">VSYS</text>
<text x="181.3" y="47.8" transform="rotate(-90 181.3 47.8)">VBUS</text>
<text x="186.4" y="46.4" transform="rotate(-90 186.4 46.4)">3V3</text>
<text x="242.6" y="45.3">4300</text>
<text x="243.2" y="43">R27</text>
<text x="144.3" y="49.2">RESET</text>
<text x="243.2" y="50.6">R31</text>
<text x="243.2" y="52.9">536</text>
<text x="59.5" y="58.1">+3V3</text>
<text x="134.3" y="54.3">GND</text>
<text x="162.1" y="54.3">RUN</text>
<text x="162.1" y="56.9">3V3_EN</text>
<text x="243.2" y="58.2">R33</text>
<text x="254.4" y="58.7">GND</text>
<text x="33.1" y="65.7">1k</text>
<text x="79.6" y="64.4">74LVC1G14</text>
<text x="83.7" y="61.9">U3</text>
<text x="102.8" y="60.7">+3V3</text>
<text x="162.1" y="61.9">GPIO0</text>
<text x="162.1" y="64.5">GPIO1</text>
<text x="191.5" y="64.5">GPIO16</text>
<text x="242.6" y="60.5">1070</text>
<text x="243.2" y="65.8">R35</text>
<text x="263.3" y="65.1">GND</text>
<text x="269.8" y="64.6">R34</text>
<text x="69.6" y="71.9" transform="rotate(-90 69.6 71.9)">GND</text>
<text x="69.6" y="66.6" transform="rotate(-90 69.6 66.6)">VCC</text>
<text x="108" y="67">C1</text>
<text x="108" y="69.6">0.1uF</text>
<text x="162.1" y="67">GPIO2</text>
<text x="162.1" y="69.6">GPIO3</text>
<text x="191.5" y="67">GPIO17</text>
<text x="191.5" y="69.6">GPIO18</text>
<text x="242.6" y="68.2">2150</text>
<text x="269.9" y="66.9">820</text>
<text x="103.4" y="75.9">GND</text>
<text x="162.1" y="72.1">GPIO4</text>
<text x="162.1" y="74.6">GPIO5</text>
<text x="162.1" y="77.2">GPIO6</text>
<text x="191.5" y="72.1">GPIO19</text>
<text x="191.5" y="74.6">GPIO20</text>
<text x="191.5" y="77.2">GPIO21</text>
<text x="242.6" y="75.8">4300</text>
<text x="243.2" y="73.5">R38</text>
<text x="269.8" y="72.2">R37</text>
<text x="269.9" y="74.5">820</text>
<text x="34" y="82.3">GND</text>
<text x="49.5" y="81">D1</text>
<text x="49.5" y="83.5">BAT54A</text>
<text x="72.4" y="78.4">GND</text>
<text x="162.1" y="79.7">GPIO7</text>
<text x="162.1" y="82.3">GPIO8</text>
<text x="191.5" y="79.7">GPIO22</text>
<text x="243.2" y="81.1">R39</text>
<text x="243.2" y="83.4">536</text>
<text x="59.5" y="86.1">+3V3</text>
<text x="83.7" y="89.8">U1</text>
<text x="102.8" y="88.6">+3V3</text>
<text x="116.7" y="88.6">+3V3</text>
<text x="162.1" y="84.8">GPIO9</text>
<text x="162.1" y="87.3">GPIO10</text>
<text x="162.1" y="89.9">GPIO11</text>
<text x="185.7" y="89.9">GPIO26_ADC0</text>
<text x="189.2" y="84.8">ADC_VREF</text>
<text x="243.2" y="88.7">R40</text>
<text x="33.1" y="93.7">1k</text>
<text x="69.6" y="94.5" transform="rotate(-90 69.6 94.5)">VCC</text>
<text x="79.6" y="92.3">74LVC1G14</text>
<text x="108" y="95">C2</text>
<text x="121.9" y="95">C4</text>
<text x="162.1" y="92.4">GPIO12</text>
<text x="162.1" y="95">GPIO13</text>
<text x="185.7" y="92.4">GPIO27_ADC1</text>
<text x="185.7" y="95">GPIO28_ADC2</text>
<text x="242.6" y="91">1070</text>
<text x="69.6" y="99.8" transform="rotate(-90 69.6 99.8)">GND</text>
<text x="108" y="97.5">0.1uF</text>
<text x="121.9" y="97.5">1uF</text>
<text x="162.1" y="97.5">GPIO14</text>
<text x="162.1" y="100">GPIO15</text>
<text x="193.5" y="100">AGND</text>
<text x="207" y="100">GND</text>
<text x="242.6" y="98.6">2150</text>
<text x="243.2" y="96.3">R41</text>
<text x="72.4" y="106.4">GND</text>
<text x="103.4" y="103.8">GND</text>
<text x="117.3" y="103.8">GND</text>
<text x="181.3" y="107.2" transform="rotate(-90 181.3 107.2)">GND</text>
<text x="242.6" y="106.3">4300</text>
<text x="243.2" y="103.9">R42</text>
<text x="182.5" y="111.5">A1</text>
<text x="60.7" y="115.3">+3V3</text>
<text x="85" y="119">U4</text>
<text x="102.8" y="117.8">+3V3</text>
<text x="178.3" y="117.8">GND</text>
<text x="182.5" y="114">Raspberry</text>
<text x="193" y="114">Pi</text>
<text x="196.1" y="114">Pico2</text>
<text x="236.2" y="117.8">H1</text>
<text x="35.6" y="122.9">1k</text>
<text x="70.8" y="123.7" transform="rotate(-90 70.8 123.7)">VCC</text>
<text x="80.9" y="121.6">74LVC1G14</text>
<text x="108" y="124.2">C3</text>
<text x="236.2" y="124.2">H2</text>
<text x="236.2" y="120.4">MountingHole</text>
<text x="70.8" y="129" transform="rotate(-90 70.8 129)">GND</text>
<text x="108" y="126.7">0.1uF</text>
<text x="236.2" y="126.7">MountingHole</text>
<text x="236.2" y="130.5">H3</text>
<text x="73.7" y="135.6">GND</text>
<text x="103.4" y="133.1">GND</text>
<text x="236.2" y="136.9">H4</text>
<text x="236.2" y="133.1">MountingHole</text>
<text x="36.6" y="139.4">GND</text>
<text x="52.1" y="138.1">D2</text>
<text x="52.1" y="140.7">BAT54A</text>
<text x="60.7" y="143.2">+3V3</text>
<text x="236.2" y="139.4">MountingHole</text>
<text x="80.9" y="149.5">74LVC1G14</text>
<text x="85" y="147">U2</text>
<text x="102.8" y="145.8">+3V3</text>
<text x="35.6" y="150.8">1k</text>
<text x="70.8" y="151.7" transform="rotate(-90 70.8 151.7)">VCC</text>
<text x="108" y="152.1">C5</text>
<text x="108" y="154.6">0.1uF</text>
<text x="70.8" y="157" transform="rotate(-90 70.8 157)">GND</text>
<text x="103.4" y="161">GND</text>
<text x="73.7" y="163.5">GND</text>
<text x="22.3" y="178.8">J2</text>
<text x="55.3" y="178.8">J3</text>
<text x="86.4" y="178.8">VGA</text>
<text x="87.1" y="176.2">J4</text>
<text x="17.5" y="181.3">P2000T</text>
<text x="25.7" y="181.3">RAW</text>
<text x="48.2" y="181.3">P2000T</text>
<text x="56.5" y="181.3">CLEANED</text>
<text x="31.8" y="194">GND</text>
<text x="64.8" y="194">GND</text>
<text x="96.5" y="194">GND</text>
</g>
<g font-size="1.3" fill="#a90000">
<text x="36.8" y="27.4" transform="rotate(-90 36.8 27.4)">6</text>
<text x="259.6" y="29.2">6</text>
<text x="29.8" y="35.5">4</text>
<text x="29.8" y="30.5">5</text>
<text x="42.5" y="30.5">1</text>
<text x="42.5" y="35.5">2</text>
<text x="259.6" y="31.7">1</text>
<text x="259.6" y="34.3">7</text>
<text x="269.2" y="31.7">11</text>
<text x="36.8" y="40.1" transform="rotate(-90 36.8 40.1)">3</text>
<text x="175.2" y="41.3" transform="rotate(-90 175.2 41.3)">39</text>
<text x="180.3" y="41.3" transform="rotate(-90 180.3 41.3)">40</text>
<text x="185.4" y="41.3" transform="rotate(-90 185.4 41.3)">36</text>
<text x="259.6" y="36.8">2</text>
<text x="259.6" y="41.9">3</text>
<text x="259.6" y="39.3">8</text>
<text x="269.2" y="36.8">12</text>
<text x="269.2" y="41.9">13</text>
<text x="259.6" y="47">4</text>
<text x="259.6" y="44.4">9</text>
<text x="269.2" y="47">14</text>
<text x="158.1" y="53.3">30</text>
<text x="259" y="49.5">10</text>
<text x="259.6" y="52">5</text>
<text x="269.2" y="52">15</text>
<text x="158.1" y="55.9">37</text>
<text x="265.4" y="58.5" transform="rotate(-90 265.4 58.5)">0</text>
<text x="68.6" y="60.4" transform="rotate(-90 68.6 60.4)">5</text>
<text x="158.7" y="60.9">1</text>
<text x="158.7" y="63.5">2</text>
<text x="200" y="63.5">21</text>
<text x="61.5" y="67.3">2</text>
<text x="81.8" y="67.3">4</text>
<text x="158.7" y="66">4</text>
<text x="158.7" y="68.6">5</text>
<text x="158.7" y="71.1">6</text>
<text x="200" y="66">22</text>
<text x="200" y="68.6">24</text>
<text x="200" y="71.1">25</text>
<text x="47" y="76.3" transform="rotate(-90 47 76.3)">1</text>
<text x="68.6" y="75.6" transform="rotate(-90 68.6 75.6)">3</text>
<text x="158.7" y="73.6">7</text>
<text x="158.7" y="76.2">9</text>
<text x="200" y="73.6">26</text>
<text x="200" y="76.2">27</text>
<text x="43.7" y="81.3">3</text>
<text x="158.1" y="78.7">10</text>
<text x="158.1" y="81.3">11</text>
<text x="158.1" y="83.8">12</text>
<text x="200" y="78.7">29</text>
<text x="200" y="83.8">35</text>
<text x="47" y="87.7" transform="rotate(-90 47 87.7)">2</text>
<text x="68.6" y="88.3" transform="rotate(-90 68.6 88.3)">5</text>
<text x="158.1" y="86.3">14</text>
<text x="158.1" y="88.9">15</text>
<text x="200" y="88.9">31</text>
<text x="61.5" y="95.2">2</text>
<text x="81.8" y="95.2">4</text>
<text x="158.1" y="91.4">16</text>
<text x="158.1" y="94">17</text>
<text x="200" y="91.4">32</text>
<text x="200" y="94">34</text>
<text x="158.1" y="96.5">19</text>
<text x="158.1" y="99">20</text>
<text x="200" y="99">33</text>
<text x="68.6" y="103.6" transform="rotate(-90 68.6 103.6)">3</text>
<text x="180.3" y="110.6" transform="rotate(-90 180.3 110.6)">3</text>
<text x="69.8" y="117.5" transform="rotate(-90 69.8 117.5)">5</text>
<text x="62.8" y="124.4">2</text>
<text x="83.1" y="124.4">4</text>
<text x="49.5" y="133.4" transform="rotate(-90 49.5 133.4)">1</text>
<text x="69.8" y="132.8" transform="rotate(-90 69.8 132.8)">3</text>
<text x="46.3" y="138.4">3</text>
<text x="49.5" y="144.9" transform="rotate(-90 49.5 144.9)">2</text>
<text x="69.8" y="145.5" transform="rotate(-90 69.8 145.5)">5</text>
<text x="62.8" y="152.4">2</text>
<text x="83.1" y="152.4">4</text>
<text x="69.8" y="160.7" transform="rotate(-90 69.8 160.7)">3</text>
<text x="25.3" y="182.9">1</text>
<text x="25.3" y="185.4">2</text>
<text x="58.3" y="182.9">1</text>
<text x="58.3" y="185.4">2</text>
<text x="90.1" y="180.3">1</text>
<text x="90.1" y="182.9">2</text>
<text x="90.1" y="185.4">3</text>
<text x="25.3" y="187.9">3</text>
<text x="25.3" y="190.5">4</text>
<text x="58.3" y="187.9">3</text>
<text x="58.3" y="190.5">4</text>
<text x="90.1" y="187.9">4</text>
<text x="90.1" y="190.5">5</text>
<text x="25.3" y="193">5</text>
<text x="58.3" y="193">5</text>
<text x="90.1" y="193">6</text>
</g>
<g font-size="1" fill="#006464">
<text x="33.2" y="63">R1</text>
<text x="33.2" y="90.9">R2</text>
<text x="35.7" y="120.2">R3</text>
<text x="35.7" y="148.1">R4</text>
</g>
</svg>
